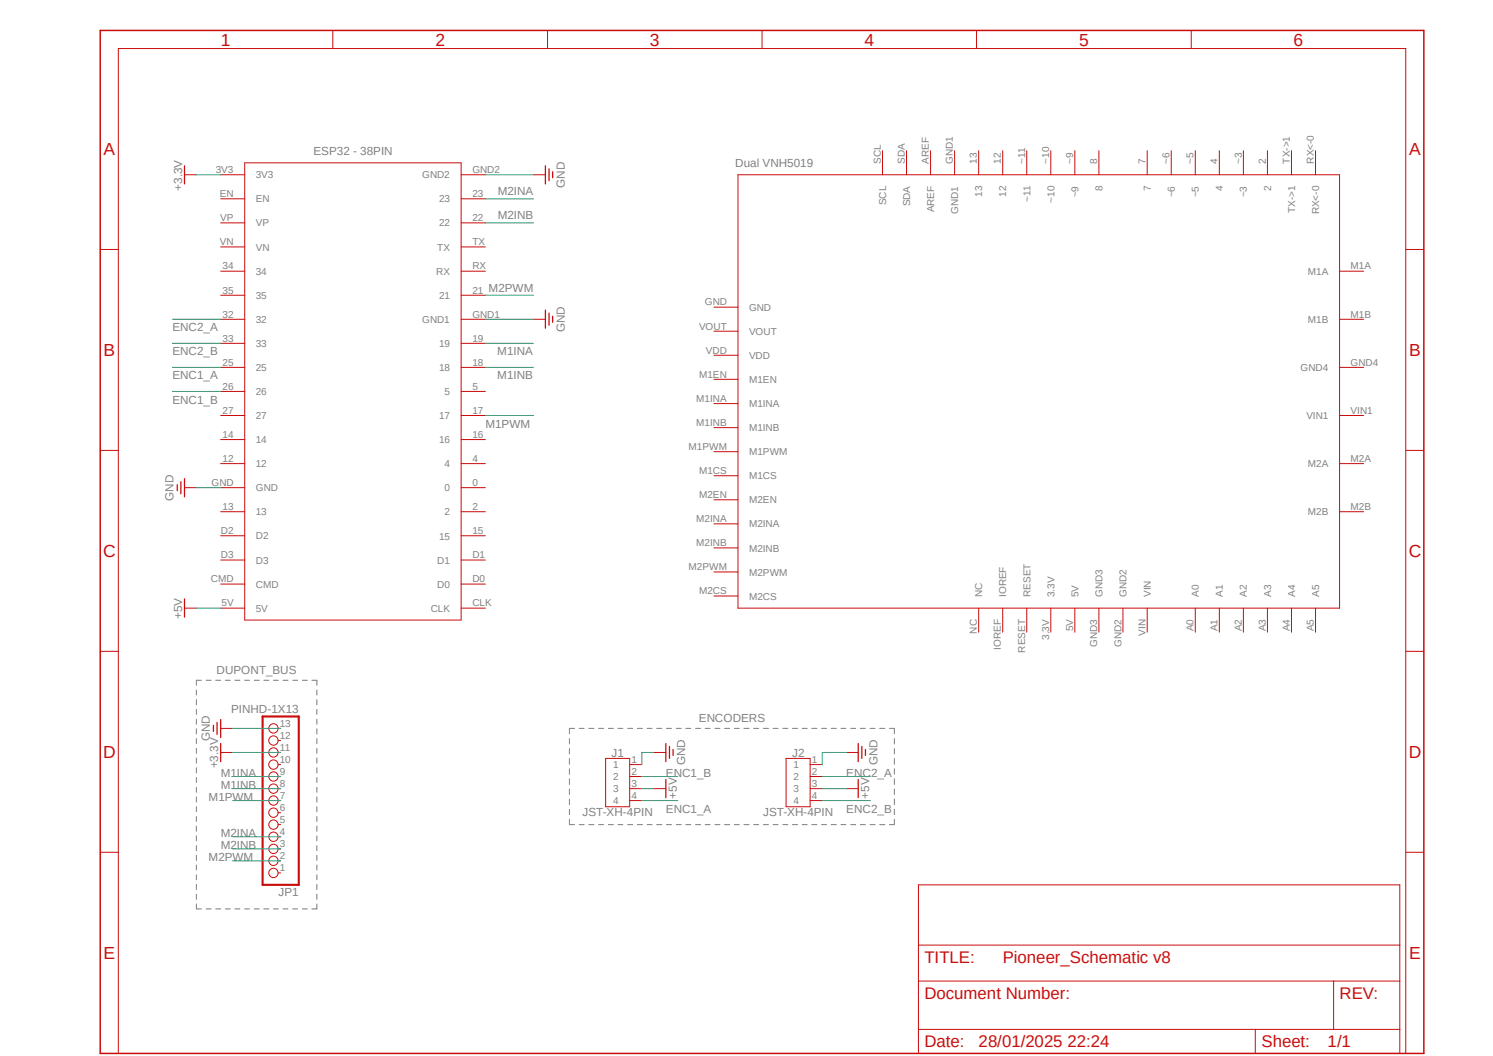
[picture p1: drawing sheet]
<svg xmlns="http://www.w3.org/2000/svg" width="297mm" height="210mm" viewBox="0 0 297 210" stroke-linecap="round" stroke-linejoin="round" font-family="sans-serif">
<path d="M19.4 5.8l264.1 204.3M283.5 5.8l-264.1 204.3" fill="none" stroke="#fff" stroke-width=".2"/>
<g fill="none" stroke="#808080" stroke-width=".21">
<path d="M39.1 137.2v1M39.1 139.1v1.1M40 135.3h-.9v1M41 135.3h1M42.9 135.3h1M44.8 135.3h1M46.7 135.3h1M48.7 135.3h.9M50.6 135.3h1M52.5 135.3h1M54.4 135.3h1M56.3 135.3h1"/>
<path d="M58.3 135.3h.9M60.2 135.3h.9M62.1 135.3h.9v1M63 137.2v1M63 139.1v1.1M39.1 141.1v1M39.1 143v1M39.1 144.9v1.1M39.1 146.9v1M39.1 148.8v1M39.1 150.7v1.1M39.1 152.7v1"/>
<path d="M39.1 154.6v1M39.1 156.6v1M39.1 158.5v1M63 141.1v1M63 143v1M63 144.9v1.1M63 146.9v1M63 148.8v1M63 150.7v1.1M63 152.7v1M63 154.6v1M63 156.6v1"/>
<path d="M63 158.5v1M113.3 146.9v1.1M113.3 148.9v1M113.3 150.9v1.1M113.3 152.9v1.1M113.3 154.9v1.1M113.3 156.9v1.1M113.3 158.9v1.1M114.3 144.9h-1v1M115.2 144.9h1M117.1 144.9h1.1M119.1 144.9h1"/>
<path d="M121 144.9h1M122.9 144.9h1M124.9 144.9h1M126.8 144.9h1M128.7 144.9h1M130.6 144.9h1.1M132.6 144.9h1M134.5 144.9h1M136.4 144.9h1M138.4 144.9h1M140.3 144.9h1M142.2 144.9h1"/>
<path d="M144.1 144.9h1.1M146.1 144.9h1M148 144.9h1M149.9 144.9h1M151.9 144.9h1M153.8 144.9h1M155.7 144.9h1M157.6 144.9h1.1M159.6 144.9h1M161.5 144.9h1M163.4 144.9h1M165.4 144.9h1"/>
<path d="M167.3 144.9h1M169.2 144.9h1M171.2 144.9h.9M173.1 144.9h1M175 144.9h1M177 144.9h.9v1M177.9 146.9v1.1M177.9 148.9v1M177.9 150.9v1.1M177.9 152.9v1.1M177.9 154.9v1.1M177.9 156.9v1.1"/>
<path d="M177.9 158.9v1.1M39.1 160.4v1M39.1 162.4v1M39.1 164.3v1M39.1 166.2v1M39.1 168.2v1M39.1 170.1v1M39.1 172v1M39.1 174v1M39.1 175.9v1M39.1 177.8v1.1M39.1 179.8v1h.9"/>
<path d="M63 160.4v1M63 162.4v1M63 164.3v1M63 166.2v1M63 168.2v1M63 170.1v1M63 172v1M63 174v1M63 175.9v1M63 177.8v1.1M63 179.8v1h-.9M113.3 161v1"/>
<path d="M113.3 162.9v1.1h1M115.2 164h1M117.1 164h1.1M119.1 164h1M121 164h1M122.9 164h1M124.9 164h1M126.8 164h1M128.7 164h1M130.6 164h1.1M132.6 164h1M134.5 164h1"/>
<path d="M136.4 164h1M138.4 164h1M140.3 164h1M142.2 164h1M144.1 164h1.1M146.1 164h1M148 164h1M149.9 164h1M151.9 164h1M153.8 164h1M155.7 164h1M157.6 164h1.1"/>
<path d="M159.6 164h1M161.5 164h1M163.4 164h1M165.4 164h1M167.3 164h1M169.2 164h1M171.2 164h.9M173.1 164h1M175 164h1M177.9 161v1M177.9 162.9v1.1h-.9M41 180.8h1"/>
<path d="M42.9 180.8h1M44.8 180.8h1M46.7 180.8h1M48.7 180.8h.9M50.6 180.8h1M52.5 180.8h1M54.4 180.8h1M56.3 180.8h1M58.3 180.8h.9M60.2 180.8h.9"/>
</g>
<path d="M19.9 6.1h263.4v203.4h-263.4z" fill="none" stroke="#c90d0c" stroke-width=".3"/>
<g fill="none" stroke="#c90d0c" stroke-width=".2">
<path d="M66.2 6.1v3.6M108.9 6.1v3.6M151.6 6.1v3.6M194.3 6.1v3.6M237 6.1v3.6M36.7 34.8h2.4M43.9 34.8h4.8M43.9 39.5h4.8M48.7 32.4h43v90.9h-43zM91.7 34.8h4.9M91.7 39.5h4.9M106.1 34.8h2.4"/>
<path d="M146.8 34.8h119.7v86.1h-119.7zM175.6 30v4.8M180.3 30v4.8M185.1 30v4.8M189.9 30v4.8M194.7 30v4.8M199.5 30v4.8M204.3 30v4.8M209 30v4.8M213.8 30v4.8M218.6 30v4.8M228.2 30v4.8"/>
<path d="M233 30v4.8M237.8 30v4.8M242.6 30v4.8M247.4 30v4.8M252.1 30v4.8M256.9 30v4.8M261.7 30v4.8M19.9 49.6h3.6M43.9 44.3h4.8M43.9 49.1h4.8M43.9 53.9h4.8M43.9 58.7h4.8"/>
<path d="M91.7 44.3h4.9M91.7 49.1h4.9M91.7 53.9h4.9M91.7 58.7h4.9M266.5 53.9h4.8M279.7 49.6h3.6M43.9 63.5h4.8M43.9 68.3h4.8M43.9 73.1h4.8M43.9 77.9h4.8M91.7 63.5h4.9M91.7 68.3h4.9"/>
<path d="M91.7 73.1h4.9M91.7 77.9h4.9M106.1 63.5h2.4M142 61.1h4.8M142 65.9h4.8M142 70.7h4.8M142 75.4h4.8M266.5 63.5h4.8M266.5 73.1h4.8M19.9 89.6h3.6M36.7 97h2.4M43.9 82.6h4.8"/>
<path d="M43.9 87.4h4.8M43.9 92.2h4.8M43.9 97h4.8M91.7 82.6h4.9M91.7 87.4h4.9M91.7 92.2h4.9M91.7 97h4.9M142 80.3h4.8M142 85h4.8M142 89.8h4.8M142 94.6h4.8M142 99.4h4.8"/>
<path d="M266.5 82.6h4.8M266.5 92.2h4.8M279.7 89.6h3.6M43.9 101.8h4.8M43.9 106.6h4.8M43.9 111.4h4.8M43.9 116.2h4.8M91.7 101.8h4.9M91.7 106.6h4.9M91.7 111.4h4.9M91.7 116.2h4.9M142 104.2h4.8"/>
<path d="M142 109h4.8M142 113.7h4.8M142 118.5h4.8M266.5 101.8h4.8M19.9 129.5h3.6M36.7 120.9h2.4M43.9 120.9h4.8M91.7 120.9h4.9M194.7 120.9v4.8M199.5 120.9v4.8M204.3 120.9v4.8M209 120.9v4.8"/>
<path d="M213.8 120.9v4.8M218.6 120.9v4.8M223.4 120.9v4.8M228.2 120.9v4.8M237.8 120.9v4.8M242.6 120.9v4.8M247.4 120.9v4.8M252.1 120.9v4.8M256.9 120.9v4.8M261.7 120.9v4.8M279.7 129.5h3.6M43.9 144.9h2.4"/>
<path d="M43.9 149.6h2.4M55.3 152.1h.5M55.3 154.4h.5M55.3 156.8h.5M55.3 159.2h.5M55.3 144.9h.5M55.3 149.6h.5M55.3 147.3h.5M120.5 150.8h4.8v9.6h-4.8zM125.3 152.1h2.4M125.3 154.4h2.4M125.3 156.8h2.4"/>
<path d="M125.3 159.2h2.4M130 156.8h2.5M130 149.6h2.5M156.4 150.8h4.8v9.6h-4.8zM161.2 152.1h2.4M161.2 154.4h2.4M161.2 156.8h2.4M161.2 159.2h2.4M168.4 156.8h2.3M168.4 149.6h2.3M19.9 169.5h3.6M55.3 173.6h.5"/>
<path d="M55.3 171.2h.5M55.3 168.8h.5M55.3 166.4h.5M55.3 164h.5M55.3 161.6h.5M182.7 176h95.8v33.5h-95.8zM279.7 169.5h3.6M182.7 195.1h95.8M182.7 188h95.8M265.3 195.1v9.6M23.5 209.5v-199.8h256.2v199.8M182.7 204.7h95.8"/>
<path d="M249.7 204.7v4.8"/>
<circle cx="54.4" cy="154.4" r=".93"/>
<circle cx="54.4" cy="149.6" r=".93"/>
<circle cx="54.4" cy="144.9" r=".93"/>
<circle cx="54.4" cy="152.1" r=".93"/>
<circle cx="54.4" cy="159.2" r=".93"/>
<circle cx="54.4" cy="147.3" r=".93"/>
<circle cx="54.4" cy="156.8" r=".93"/>
<circle cx="54.4" cy="164" r=".93"/>
<circle cx="54.4" cy="171.2" r=".93"/>
<circle cx="54.4" cy="166.4" r=".93"/>
<circle cx="54.4" cy="161.6" r=".93"/>
<circle cx="54.4" cy="173.6" r=".93"/>
<circle cx="54.4" cy="168.8" r=".93"/>
</g>
<g fill="none" stroke="#c90d0c" stroke-width=".25">
<path d="M36.7 33v3.6M108.5 33v3.6M109.2 33.6v2.3M109.9 34.2v1.1M108.5 61.7v3.6M109.2 62.3v2.4M109.9 62.9v1.2M35.3 96.4v1.2M36 95.8v2.4M36.7 95.2v3.6M36.7 119.1v3.6M42.5 144.3v1.2"/>
<path d="M43.2 143.7v2.3M43.9 143.1v3.6M43.9 147.9v3.6M132.5 147.9v3.6M132.5 155v3.6M133.2 148.5v2.3M133.9 149.1v1.1M170.7 147.9v3.6M170.7 155v3.6M171.4 148.5v2.3M172.2 149.1v1.1"/>
</g>
<path d="M52.2 142.5h7.2v33.5h-7.2z" fill="none" stroke="#c90d0c" stroke-width=".42"/>
<g fill="none" stroke="#0dab76" stroke-width=".2">
<path d="M39.1 34.8h4.8M96.6 34.8h9.5M96.6 39.5h9.5M96.6 44.3h9.5M96.6 58.7h9.5M34.3 63.5h9.6M34.3 73.1h9.6M34.3 77.9h9.6M34.3 68.3h9.6M96.6 63.5h9.5M96.6 73.1h9.5M96.6 68.3h9.5"/>
<path d="M39.1 97h4.8M96.6 82.6h9.5M39.1 120.9h4.8M46.3 144.9h9.5M46.3 149.6h9.5M46.3 156.8h9.5M46.3 159.2h9.5M46.3 154.4h9.5M127.7 156.8h2.3M127.7 159.2h7.1M127.7 154.4h7.1M130 149.6h-2.3v2.5"/>
<path d="M163.6 156.8h4.8M163.6 159.2h9.5M163.6 154.4h9.5M168.4 149.6h-4.8v2.5M46.3 166.4h9.5M46.3 168.8h9.5M46.3 171.2h9.5"/>
</g>
<g font-size="3.5" fill="#c90d0c">
<text x="43.9" y="9.1">1</text>
<text x="86.6" y="9.1">2</text>
<text x="129.3" y="9.1">3</text>
<text x="172" y="9.1">4</text>
<text x="214.7" y="9.1">5</text>
<text x="257.3" y="9.1">6</text>
<text x="20.6" y="30.9">A</text>
<text x="280.3" y="30.9">A</text>
<text x="20.6" y="70.8">B</text>
<text x="280.3" y="70.8">B</text>
<text x="20.5" y="110.8">C</text>
<text x="280.2" y="110.8">C</text>
<text x="20.5" y="150.7">D</text>
<text x="280.2" y="150.7">D</text>
<text x="20.6" y="190.8">E</text>
<text x="280.3" y="190.8">E</text>
</g>
<g font-size="3.3" fill="#c90d0c">
<text x="183.9" y="191.6">TITLE:</text>
<text x="199.5" y="191.6">Pioneer_Schematic v8</text>
<text x="183.9" y="198.7">Document Number:</text>
<text x="266.5" y="198.7">REV:</text>
<text x="183.9" y="208.3">Date:</text>
<text x="194.7" y="208.3">28/01/2025 22:24</text>
<text x="250.9" y="208.3">Sheet:</text>
<text x="264.1" y="208.3">1/1</text>
</g>
<g font-size="2.3" fill="#808080">
<text x="62.4" y="30.8">ESP32 - 38PIN</text>
<text x="146.3" y="33.2">Dual VNH5019</text>
<text x="36.2" y="37.9" transform="rotate(-90 36.2 37.9)">+3.3V</text>
<text x="99" y="38.9">M2INA</text>
<text x="112.4" y="37.3" transform="rotate(-90 112.4 37.3)">GND</text>
<text x="99" y="43.6">M2INB</text>
<text x="97.2" y="58">M2PWM</text>
<text x="34.3" y="65.9">ENC2_A</text>
<text x="34.3" y="70.7">ENC2_B</text>
<text x="98.9" y="70.7">M1INA</text>
<text x="112.4" y="66.1" transform="rotate(-90 112.4 66.1)">GND</text>
<text x="34.3" y="75.4">ENC1_A</text>
<text x="98.9" y="75.4">M1INB</text>
<text x="34.3" y="80.3">ENC1_B</text>
<text x="96.6" y="85">M1PWM</text>
<text x="34.5" y="99.6" transform="rotate(-90 34.5 99.6)">GND</text>
<text x="36.2" y="123.2" transform="rotate(-90 36.2 123.2)">+5V</text>
<text x="43.1" y="134.1">DUPONT_BUS</text>
<text x="46" y="141.8">PINHD-1X13</text>
<text x="139" y="143.7">ENCODERS</text>
<text x="41.7" y="147.4" transform="rotate(-90 41.7 147.4)">GND</text>
<text x="43.4" y="152.8" transform="rotate(-90 43.4 152.8)">+3.3V</text>
<text x="43.9" y="154.4">M1INA</text>
<text x="121.7" y="150.6">J1</text>
<text x="132.5" y="154.4">ENC1_B</text>
<text x="136.3" y="152.2" transform="rotate(-90 136.3 152.2)">GND</text>
<text x="157.6" y="150.6">J2</text>
<text x="168.4" y="154.4">ENC2_A</text>
<text x="174.6" y="152.2" transform="rotate(-90 174.6 152.2)">GND</text>
<text x="41.5" y="159.2">M1PWM</text>
<text x="43.9" y="156.8">M1INB</text>
<text x="132.5" y="161.6">ENC1_A</text>
<text x="134.6" y="158.8" transform="rotate(-90 134.6 158.8)">+5V</text>
<text x="168.4" y="161.6">ENC2_B</text>
<text x="172.9" y="158.8" transform="rotate(-90 172.9 158.8)">+5V</text>
<text x="43.9" y="166.4">M2INA</text>
<text x="115.9" y="162.4">JST-XH-4PIN</text>
<text x="151.8" y="162.4">JST-XH-4PIN</text>
<text x="41.5" y="171.2">M2PWM</text>
<text x="43.9" y="168.8">M2INB</text>
<text x="55.4" y="178.3">JP1</text>
</g>
<g font-size="2" fill="#808080">
<text x="42.9" y="34.4">3V3</text>
<text x="50.9" y="35.5">3V3</text>
<text x="84" y="35.5">GND2</text>
<text x="94" y="34.4">GND2</text>
<text x="175.2" y="32.6" transform="rotate(-90 175.2 32.6)">SCL</text>
<text x="180" y="32.6" transform="rotate(-90 180 32.6)">SDA</text>
<text x="184.8" y="32.6" transform="rotate(-90 184.8 32.6)">AREF</text>
<text x="189.6" y="32.6" transform="rotate(-90 189.6 32.6)">GND1</text>
<text x="194.4" y="32.6" transform="rotate(-90 194.4 32.6)">13</text>
<text x="199.1" y="32.6" transform="rotate(-90 199.1 32.6)">12</text>
<text x="203.9" y="32.6" transform="rotate(-90 203.9 32.6)">~11</text>
<text x="208.7" y="32.6" transform="rotate(-90 208.7 32.6)">~10</text>
<text x="213.5" y="32.6" transform="rotate(-90 213.5 32.6)">~9</text>
<text x="218.3" y="32.6" transform="rotate(-90 218.3 32.6)">8</text>
<text x="227.9" y="32.6" transform="rotate(-90 227.9 32.6)">7</text>
<text x="232.7" y="32.6" transform="rotate(-90 232.7 32.6)">~6</text>
<text x="237.4" y="32.6" transform="rotate(-90 237.4 32.6)">~5</text>
<text x="242.2" y="32.6" transform="rotate(-90 242.2 32.6)">4</text>
<text x="247" y="32.6" transform="rotate(-90 247 32.6)">~3</text>
<text x="251.8" y="32.6" transform="rotate(-90 251.8 32.6)">2</text>
<text x="256.6" y="32.6" transform="rotate(-90 256.6 32.6)">TX-&gt;1</text>
<text x="261.4" y="32.6" transform="rotate(-90 261.4 32.6)">RX&lt;-0</text>
<text x="43.7" y="39.2">EN</text>
<text x="50.9" y="40.3">EN</text>
<text x="87.3" y="40.3">23</text>
<text x="94" y="39.2">23</text>
<text x="176.3" y="40.8" transform="rotate(-90 176.3 40.8)">SCL</text>
<text x="181.1" y="41.1" transform="rotate(-90 181.1 41.1)">SDA</text>
<text x="195.4" y="39.2" transform="rotate(-90 195.4 39.2)">13</text>
<text x="200.2" y="39.2" transform="rotate(-90 200.2 39.2)">12</text>
<text x="205" y="40.2" transform="rotate(-90 205 40.2)">~11</text>
<text x="209.8" y="40.3" transform="rotate(-90 209.8 40.3)">~10</text>
<text x="214.5" y="39.2" transform="rotate(-90 214.5 39.2)">~9</text>
<text x="219.3" y="38.1" transform="rotate(-90 219.3 38.1)">8</text>
<text x="228.9" y="38.1" transform="rotate(-90 228.9 38.1)">7</text>
<text x="233.7" y="39.2" transform="rotate(-90 233.7 39.2)">~6</text>
<text x="238.5" y="39.2" transform="rotate(-90 238.5 39.2)">~5</text>
<text x="243.3" y="38.1" transform="rotate(-90 243.3 38.1)">4</text>
<text x="248.1" y="39.2" transform="rotate(-90 248.1 39.2)">~3</text>
<text x="252.9" y="38.1" transform="rotate(-90 252.9 38.1)">2</text>
<text x="43.8" y="44">VP</text>
<text x="50.9" y="45">VP</text>
<text x="87.3" y="45">22</text>
<text x="94" y="44">22</text>
<text x="185.8" y="42.2" transform="rotate(-90 185.8 42.2)">AREF</text>
<text x="190.6" y="42.5" transform="rotate(-90 190.6 42.5)">GND1</text>
<text x="257.6" y="42.4" transform="rotate(-90 257.6 42.4)">TX-&gt;1</text>
<text x="262.4" y="42.6" transform="rotate(-90 262.4 42.6)">RX&lt;-0</text>
<text x="43.7" y="48.8">VN</text>
<text x="44.3" y="53.6">34</text>
<text x="50.9" y="49.8">VN</text>
<text x="87" y="49.9">TX</text>
<text x="94" y="53.6">RX</text>
<text x="94" y="48.8">TX</text>
<text x="268.7" y="53.6">M1A</text>
<text x="44.3" y="58.4">35</text>
<text x="50.9" y="54.7">34</text>
<text x="50.9" y="59.4">35</text>
<text x="86.8" y="54.7">RX</text>
<text x="87.3" y="59.4">21</text>
<text x="94" y="58.4">21</text>
<text x="260.2" y="54.7">M1A</text>
<text x="44.3" y="63.2">32</text>
<text x="50.9" y="64.2">32</text>
<text x="84" y="64.2">GND1</text>
<text x="94" y="63.2">GND1</text>
<text x="139.1" y="65.5">VOUT</text>
<text x="140.2" y="60.7">GND</text>
<text x="149" y="61.8">GND</text>
<text x="260.2" y="64.2">M1B</text>
<text x="268.7" y="63.2">M1B</text>
<text x="44.3" y="67.9">33</text>
<text x="50.9" y="69">33</text>
<text x="87.3" y="69">19</text>
<text x="94" y="67.9">19</text>
<text x="140.4" y="70.3">VDD</text>
<text x="149" y="66.6">VOUT</text>
<text x="149" y="71.4">VDD</text>
<text x="44.3" y="72.7">25</text>
<text x="44.3" y="77.5">26</text>
<text x="50.9" y="73.8">25</text>
<text x="87.3" y="73.8">18</text>
<text x="94" y="77.5">5</text>
<text x="94" y="72.7">18</text>
<text x="139.1" y="75.1">M1EN</text>
<text x="149" y="76.2">M1EN</text>
<text x="258.7" y="73.8">GND4</text>
<text x="268.7" y="72.7">GND4</text>
<text x="44.3" y="82.3">27</text>
<text x="50.9" y="78.6">26</text>
<text x="50.9" y="83.4">27</text>
<text x="87.3" y="83.4">17</text>
<text x="88.4" y="78.6">5</text>
<text x="94" y="82.3">17</text>
<text x="138.5" y="79.9">M1INA</text>
<text x="149" y="80.9">M1INA</text>
<text x="259.9" y="83.4">VIN1</text>
<text x="268.7" y="82.3">VIN1</text>
<text x="44.3" y="87.1">14</text>
<text x="50.9" y="88.1">14</text>
<text x="87.3" y="88.1">16</text>
<text x="94" y="87.1">16</text>
<text x="137" y="89.5">M1PWM</text>
<text x="138.5" y="84.7">M1INB</text>
<text x="149" y="85.8">M1INB</text>
<text x="44.3" y="91.9">12</text>
<text x="50.9" y="92.9">12</text>
<text x="88.4" y="92.9">4</text>
<text x="94" y="91.9">4</text>
<text x="139.1" y="94.3">M1CS</text>
<text x="149" y="90.6">M1PWM</text>
<text x="149" y="95.3">M1CS</text>
<text x="260.2" y="92.9">M2A</text>
<text x="268.7" y="91.9">M2A</text>
<text x="42.1" y="96.6">GND</text>
<text x="44.3" y="101.4">13</text>
<text x="50.9" y="97.7">GND</text>
<text x="88.4" y="97.7">0</text>
<text x="94" y="96.6">0</text>
<text x="94" y="101.4">2</text>
<text x="139.1" y="99.1">M2EN</text>
<text x="149" y="100.1">M2EN</text>
<text x="268.7" y="101.4">M2B</text>
<text x="43.9" y="106.3">D2</text>
<text x="50.9" y="102.5">13</text>
<text x="50.9" y="107.3">D2</text>
<text x="87.3" y="107.3">15</text>
<text x="88.4" y="102.5">2</text>
<text x="94" y="106.3">15</text>
<text x="138.5" y="103.8">M2INA</text>
<text x="149" y="104.9">M2INA</text>
<text x="260.2" y="102.5">M2B</text>
<text x="43.9" y="111">D3</text>
<text x="50.9" y="112.1">D3</text>
<text x="87" y="112.1">D1</text>
<text x="94" y="111">D1</text>
<text x="137" y="113.4">M2PWM</text>
<text x="138.5" y="108.6">M2INB</text>
<text x="149" y="109.7">M2INB</text>
<text x="42" y="115.8">CMD</text>
<text x="50.9" y="116.9">CMD</text>
<text x="87" y="116.9">D0</text>
<text x="94" y="115.8">D0</text>
<text x="139.1" y="118.2">M2CS</text>
<text x="149" y="114.5">M2PWM</text>
<text x="149" y="119.3">M2CS</text>
<text x="195.4" y="118.7" transform="rotate(-90 195.4 118.7)">NC</text>
<text x="200.2" y="118.7" transform="rotate(-90 200.2 118.7)">IOREF</text>
<text x="205" y="118.7" transform="rotate(-90 205 118.7)">RESET</text>
<text x="209.8" y="118.7" transform="rotate(-90 209.8 118.7)">3.3V</text>
<text x="214.5" y="118.7" transform="rotate(-90 214.5 118.7)">5V</text>
<text x="219.3" y="118.7" transform="rotate(-90 219.3 118.7)">GND3</text>
<text x="224.1" y="118.7" transform="rotate(-90 224.1 118.7)">GND2</text>
<text x="228.9" y="118.7" transform="rotate(-90 228.9 118.7)">VIN</text>
<text x="238.5" y="118.7" transform="rotate(-90 238.5 118.7)">A0</text>
<text x="243.3" y="118.7" transform="rotate(-90 243.3 118.7)">A1</text>
<text x="248.1" y="118.7" transform="rotate(-90 248.1 118.7)">A2</text>
<text x="252.9" y="118.7" transform="rotate(-90 252.9 118.7)">A3</text>
<text x="257.6" y="118.7" transform="rotate(-90 257.6 118.7)">A4</text>
<text x="262.4" y="118.7" transform="rotate(-90 262.4 118.7)">A5</text>
<text x="44.1" y="120.6">5V</text>
<text x="50.9" y="121.7">5V</text>
<text x="85.7" y="121.7">CLK</text>
<text x="94" y="120.6">CLK</text>
<text x="213.5" y="125.6" transform="rotate(-90 213.5 125.6)">5V</text>
<text x="237.4" y="125.6" transform="rotate(-90 237.4 125.6)">A0</text>
<text x="242.2" y="125.6" transform="rotate(-90 242.2 125.6)">A1</text>
<text x="247" y="125.6" transform="rotate(-90 247 125.6)">A2</text>
<text x="251.8" y="125.6" transform="rotate(-90 251.8 125.6)">A3</text>
<text x="256.6" y="125.6" transform="rotate(-90 256.6 125.6)">A4</text>
<text x="261.4" y="125.6" transform="rotate(-90 261.4 125.6)">A5</text>
<text x="194.4" y="126" transform="rotate(-90 194.4 126)">NC</text>
<text x="199.1" y="129.2" transform="rotate(-90 199.1 129.2)">IOREF</text>
<text x="203.9" y="129.8" transform="rotate(-90 203.9 129.8)">RESET</text>
<text x="208.7" y="127.3" transform="rotate(-90 208.7 127.3)">3.3V</text>
<text x="218.3" y="128.7" transform="rotate(-90 218.3 128.7)">GND3</text>
<text x="223.1" y="128.7" transform="rotate(-90 223.1 128.7)">GND2</text>
<text x="227.9" y="126.4" transform="rotate(-90 227.9 126.4)">VIN</text>
<text x="55.7" y="149.3">11</text>
<text x="55.7" y="146.9">12</text>
<text x="55.7" y="144.5">13</text>
<text x="55.7" y="154.1">9</text>
<text x="55.7" y="151.7">10</text>
<text x="122" y="152.8">1</text>
<text x="122" y="155.2">2</text>
<text x="125.6" y="151.7">1</text>
<text x="125.6" y="154.1">2</text>
<text x="157.9" y="152.8">1</text>
<text x="157.9" y="155.2">2</text>
<text x="161.5" y="151.7">1</text>
<text x="161.5" y="154.1">2</text>
<text x="55.7" y="161.3">6</text>
<text x="55.7" y="158.9">7</text>
<text x="55.7" y="156.5">8</text>
<text x="122" y="157.6">3</text>
<text x="122" y="159.9">4</text>
<text x="125.6" y="156.5">3</text>
<text x="125.6" y="158.9">4</text>
<text x="157.9" y="157.6">3</text>
<text x="157.9" y="159.9">4</text>
<text x="161.5" y="156.5">3</text>
<text x="161.5" y="158.9">4</text>
<text x="55.7" y="166.1">4</text>
<text x="55.7" y="163.7">5</text>
<text x="55.7" y="173.3">1</text>
<text x="55.7" y="170.9">2</text>
<text x="55.7" y="168.5">3</text>
</g>
</svg>
